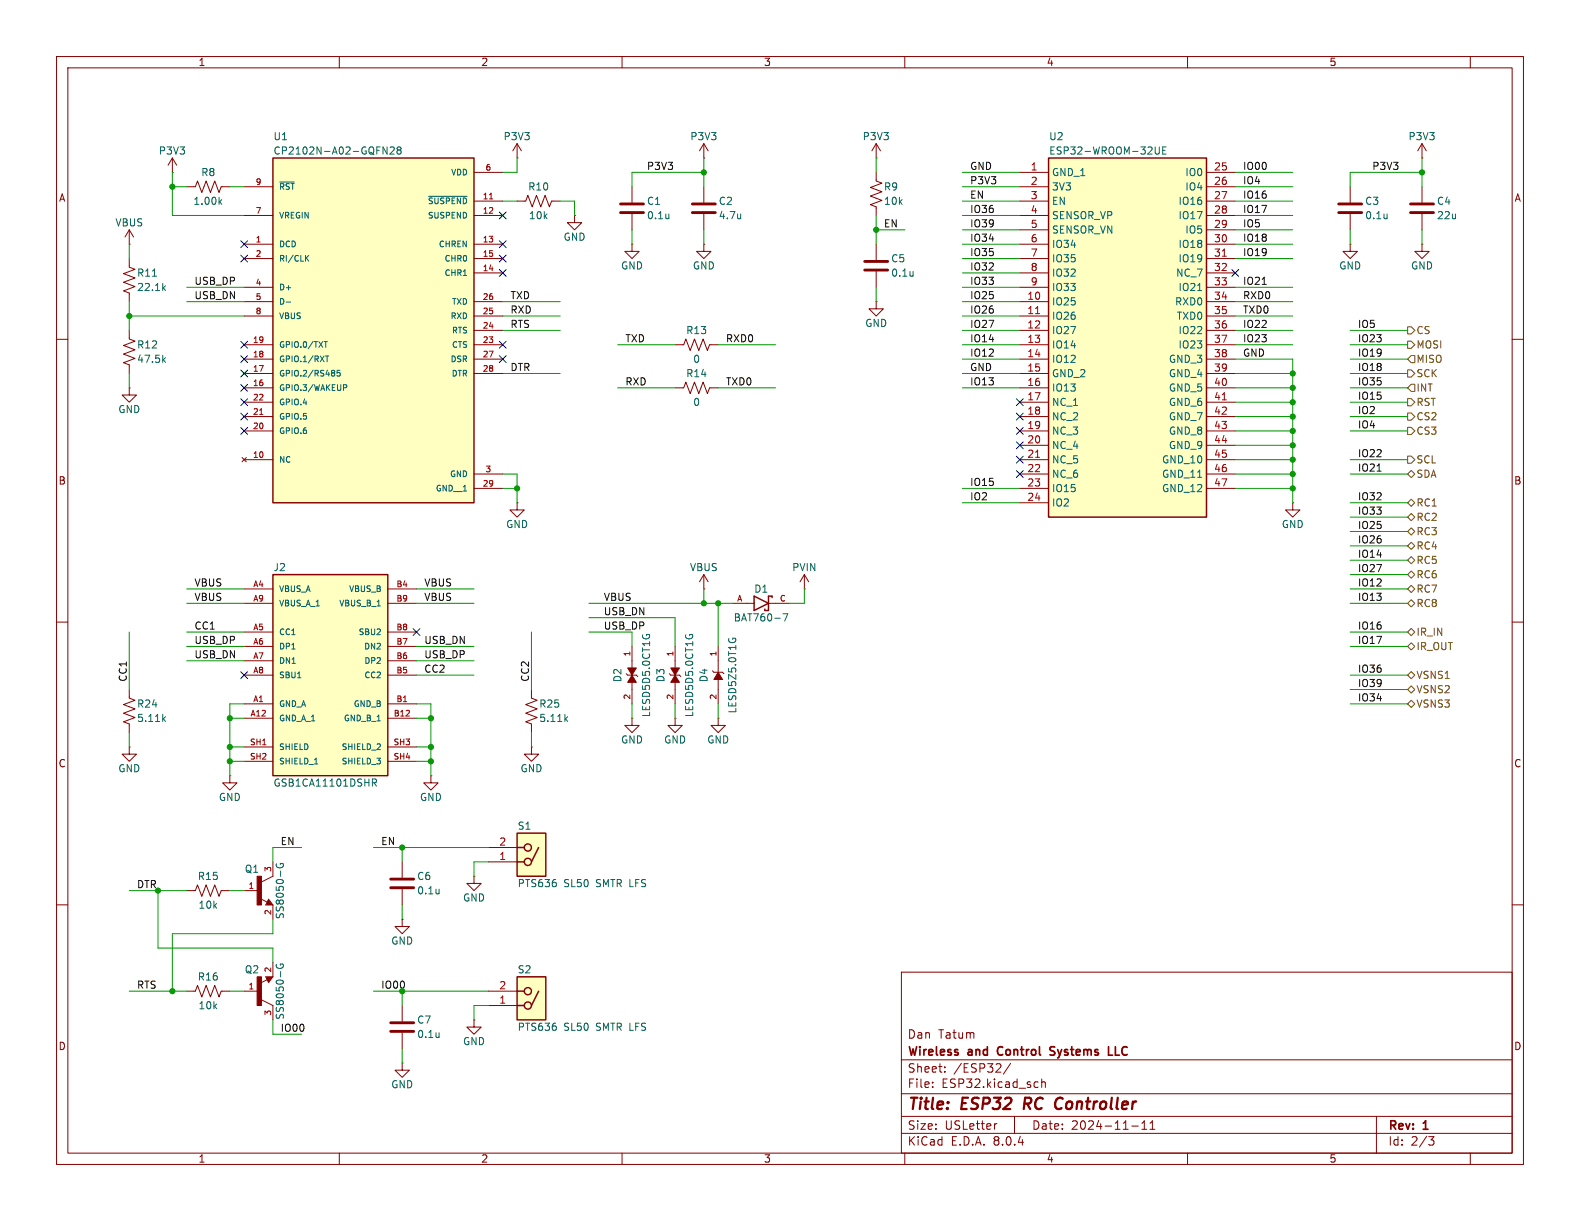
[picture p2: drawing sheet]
<svg xmlns="http://www.w3.org/2000/svg" width="279mm" height="216mm" viewBox="0 0 279 216" stroke-linecap="round" stroke-linejoin="round" font-family="sans-serif">
<g fill="none" stroke="#840000" stroke-width=".18">
<path d="M10 10h259.4v195.9h-259.4zM12 12h255.4v191.9h-255.4zM60 10v2M110 10v2M160 10v2M210 10v2M260 10v2M111.8 33v2.8M111.8 37.8v2.8M10 60h2M154.9 53.3v1.3h1.3l-1.3 1.3-1.2-1.3h1.2M154.9 53.3h.1"/>
<path d="M251.5 43.2v1.3h1.2l-1.2 1.2-1.3-1.2h1.3M251.5 43.2h.1M267.4 60h2M10 110h2M142.2 104.1h.1M142.2 101.6l-.7 1.3M142.2 101.6v2.5M142.2 101.6l.8 1.3M267.4 110h2M10 160h2M33 157.5h1.5l.4-1 .8 2 .7-2 .8 2 .8-2 .7 2 .4-1h1.5M43.2 157.5h2.5"/>
<path d="M46 158.9l1.3 .6M47.5 159l.8 1h-1.3zM48.3 152.4v2.5l-2.1 1.1M267.4 160h2M33 175.3h1.5l.4-1.1 .8 2.1 .7-2.1 .8 2.1 .8-2.1 .7 2.1 .4-1h1.5M43.2 175.3h2.5M46.2 176.8l2.1 1v2.5M47 172.7h1.3l-.8 1zM47.3 173.2l-1.3 .6M48.3 160v2.6M48.3 170.2v2.5M71.1 162.6v1.2h1.3l-1.3 1.3-1.3-1.3h1.3"/>
<path d="M71.1 162.6h.1M159.4 171.9h108v32h-108zM83.8 180.3v1.3h1.3l-1.3 1.3-1.3-1.3h1.3M83.8 180.3h.1M159.4 197.4h108M159.4 193.4h108M159.4 187.4h108M164.9 192.1v.2M164.9 191.4v.1M167.1 189.4v.2M167.1 188.7v.1M176.3 198.7l-.3 .1"/>
<path d="M178.7 188l-1.3 1.9M179.4 197.4v3M183.4 191.3l.2 .1M183.6 192.2l-.2 .1M184.2 190.8v1.5M184.2 191.4l.2-.1 .4 .1 .1 .9M200.1 199.1h1.2M201.9 199.7h.9M201.9 198.6l.5-.4v1.5M203.4 199.7h.8M203.4 198.6l.4-.4v1.5M243.4 197.4v6.5"/>
<path d="M60 203.9v2M110 203.9v2M159.4 200.4h108M160 203.9v2M210 203.9v2M252.6 201h1l-.5 .6 .4 .1 .1 .5-.3 .3h-.4M260 203.9v2"/>
</g>
<path d="M181.3 194.1l-.3 2M186.9 196l.2 .1 .5-.1M187.6 194.1l-.5 .1" fill="none" stroke="#840000" stroke-width=".4"/>
<path d="M176.5 185.3l-.1 .4 .1 .7M185.7 186.5h.7M186.5 185.1h-.5l-.3 .3 .1 .3 .6 .2M196 186.6h.7M197.2 185.1v1.5h.8" fill="none" stroke="#840000" stroke-width=".3"/>
<g fill="#840000" stroke="#840000" stroke-width=".18">
<path d="M45.5 154.9h.7v5.1h-.7z"/>
<path d="M45.5 172.7h.7v5.1h-.7z"/>
</g>
<path d="M47.5 159.5l.1 .3h-.4l.3-.5 .5 .6h-.8M47.2 172.8h.8l-.5 .7-.3-.5h.4l-.1 .2" fill="none" stroke="#840000" stroke-width=".25"/>
<path d="M118.3 37.8v.9M118.3 38.6h-.1M48.9 152.7a.59 .59 0 0 0 .6 .8 .59 .59 0 0 0 .5-.8h-.4v.2M48.9 170.5a.59 .59 0 0 0 .6 .7 .59 .59 0 0 0 .5-.7h-.4v.2" fill="none" stroke="#006464" stroke-width=".18"/>
<path d="M109.7 37.6h4.1M109.7 36.1h4.1" fill="none" stroke="#840000" stroke-width=".51"/>
<path d="M91.4 172.7h5.1v7.6h-5.1z" fill="#ffffc2"/>
<g fill="none" stroke="#840000" stroke-width=".25">
<path d="M91.4 172.7h5.1v7.6h-5.1zM91.4 175.3h1.3M91.4 177.8h1.3M95.2 175.3l-1.2 2.5"/>
<circle cx="93.3" cy="177.8" r=".63"/>
<circle cx="93.3" cy="175.3" r=".63"/>
</g>
<path d="M86.4 177.8h5M86.4 175.3h5" fill="none" stroke="#840000" stroke-width=".18"/>
<path d="M48.3 101.6h20.3v35.6h-20.3z" fill="#ffffc2"/>
<path d="M48.3 101.6h20.3v35.6h-20.3z" fill="none" stroke="#840000" stroke-width=".25"/>
<g fill="none" stroke="#840000" stroke-width=".18">
<path d="M91.4 35.6h1.6l.3-1.1 .8 2.1 .8-2.1 .7 2.1 .8-2.1 .8 2.1 .3-1h1.6M101.6 38.1v1.3h1.3l-1.3 1.2-1.3-1.2h1.3M101.6 38.1h.1M251.5 33v2.8M251.5 37.8v2.8M111.8 43.2v1.3h1.2l-1.2 1.2-1.3-1.2h1.3M111.8 43.2h.1M119.4 68.6h1.5l.4-1 .7 2 .8-2 .8 2 .7-2 .8 2 .4-1h1.5M119.4 61h1.5l.4-1.1 .7 2.1 .8-2.1 .8 2.1 .7-2.1 .8 2.1 .4-1h1.5M43.2 104.1h5.1M43.2 111.8h5.1M43.2 114.3h5.1"/>
<path d="M43.2 116.8h5.1M43.2 119.4h5.1M43.2 106.7h5.1M68.6 104.1h5.1M68.6 111.8h5.1M68.6 114.3h5.1M68.6 116.8h5.1M68.6 119.4h5.1M68.6 106.7h5.1M110.7 119.1l.3 .3h1.5l.3 .2M111.8 114.3v3.8M43.2 124.5h5.1"/>
<path d="M43.2 132.1h5.1M43.2 127h5.1M43.2 134.6h5.1M68.6 124.5h5.1M68.6 132.1h5.1M68.6 127h5.1M68.6 134.6h5.1M111.8 120.7v3.8"/>
</g>
<path d="M52.6 119.8h.6M66.7 107.1h.6M113.7 112.2l-.1 .3M114.3 112.4v-.2h.5l.1 .2M55.6 135.1h.6M65.8 137.7h.5l.3 .3-.1 .3-.7 .1M66.2 138.4l.4 .6" fill="none" stroke="#006464" stroke-width=".18"/>
<path d="M249.4 37.6h4.1M249.4 36.1h4.1" fill="none" stroke="#840000" stroke-width=".51"/>
<g fill="#840000" stroke="#840000" stroke-width=".18">
<path d="M111 118.1h1.5l-.7 1.3z"/>
<path d="M111.8 119.4l.7 1.3h-1.5z"/>
</g>
<path d="M91.4 147.3h5.1v7.6h-5.1z" fill="#ffffc2"/>
<g fill="none" stroke="#840000" stroke-width=".25">
<path d="M91.4 147.3h5.1v7.6h-5.1zM91.4 149.9h1.3M91.4 152.4h1.3M95.2 149.9l-1.2 2.5"/>
<circle cx="93.3" cy="149.9" r=".63"/>
<circle cx="93.3" cy="152.4" r=".63"/>
</g>
<g fill="none" stroke="#840000" stroke-width=".18">
<path d="M251.5 27.9h.1M251.5 25.4l-.8 1.3M251.5 25.4v2.5M251.5 25.4l.7 1.3M22.9 58.4v1.5l1 .4-2.1 .8 2.1 .7-2.1 .8 2.1 .8-2.1 .7 1.1 .4v1.5M22.9 68.6v1.3h1.2l-1.2 1.2-1.3-1.2h1.3M22.9 68.6h.1M228.6 88.9v1.3h1.3l-1.3 1.2-1.3-1.2h1.3M228.6 88.9h.1M119.4 127v1.3h1.2l-1.2 1.2-1.3-1.2h1.3M119.4 127h.1M86.4 152.4h5"/>
<path d="M86.4 149.9h5"/>
</g>
<path d="M28.9 63.6l.4 .5M29.3 63.2l-.5 .5" fill="none" stroke="#006464" stroke-width=".18"/>
<path d="M48.3 27.9h35.5v61h-35.5z" fill="#ffffc2"/>
<path d="M48.3 27.9h35.5v61h-35.5zM133.3 105.4l2.6 1.3-2.6 1.3zM136.5 105.7v-.3h-.6v2.6h-.6v-.3" fill="none" stroke="#840000" stroke-width=".25"/>
<g fill="none" stroke="#840000" stroke-width=".18">
<path d="M30.5 30.5h.1M30.5 27.9l-.8 1.3M30.5 27.9v2.6M30.5 27.9l.7 1.3M33 33h1.5l.4-1 .8 2 .7-2 .8 2 .8-2 .7 2 .4-1h1.5M43.2 38.1h5.1M43.2 33h5.1M83.8 35.6h5.1M83.8 38.1h5.1M83.8 30.5h5.1M91.4 27.9h.1M91.4 25.4l-.7 1.3"/>
<path d="M91.4 25.4v2.5M91.4 25.4l.8 1.3M124.5 27.9h.1M124.5 25.4v2.5M124.5 33v2.8M124.5 37.8v2.8M124.5 25.4l-.8 1.3M124.5 25.4l.7 1.3M154.9 27.9h.1M154.9 25.4l-.7 1.3M154.9 25.4v2.5M154.9 25.4l.8 1.3"/>
<path d="M238.8 33v2.8M238.8 37.8v2.8M43.2 43.2h5.1M43.2 45.7h5.1M43.2 55.9h5.1M43.2 53.3h5.1M43.2 50.8h5.1M83.8 43.2h5.1M83.8 48.3h5.1M83.8 45.7h5.1M83.8 58.4h5.1M83.8 55.9h5.1"/>
<path d="M83.8 53.3h5.1M124.5 43.2v1.3h1.2l-1.2 1.2-1.3-1.2h1.3M124.5 43.2h.1M154.9 43.2v2.8M154.9 48v2.8M238.8 43.2v1.3h1.2l-1.2 1.2-1.3-1.2h1.3M238.8 43.2h.1M43.2 68.6h5.1M43.2 66h5.1M43.2 63.5h5.1M43.2 61h5.1M43.2 76.2h5.1"/>
<path d="M43.2 73.7h5.1M43.2 71.1h5.1M83.8 66h5.1M83.8 63.5h5.1M83.8 61h5.1M42.8 80.9l.8 .8M43.2 81.3h5.1M43.6 80.9l-.8 .8M83.8 86.4h5.1M83.8 83.8h5.1M91.4 88.9v1.3h1.3l-1.3 1.2-1.2-1.2h1.2M91.4 88.9h.1"/>
<path d="M124.5 104.1h.1M124.5 101.6v2.5M124.5 101.6l-.8 1.3M124.5 101.6l.7 1.3M129.5 106.7h3.8M135.9 106.7h3.8M22.9 121.9v1.5l1 .4-2.1 .8 2.1 .7-2.1 .8 2.1 .8-2.1 .7 1.1 .4v1.5M22.9 132.1v1.3h1.2l-1.2 1.2-1.3-1.2h1.3M22.9 132.1h.1M40.6 137.2v1.2h1.3l-1.3 1.3-1.2-1.3h1.2M40.6 137.2h.1M76.2 137.2v1.2h1.3l-1.3 1.3-1.3-1.3h1.3"/>
<path d="M76.2 137.2h.1M94 132.1v1.3h1.2l-1.2 1.2-1.3-1.2h1.3M94 132.1h.1M94 121.9v1.5l1 .4-2 .8 2 .7-2 .8 2 .8-2 .7 1 .4v1.5M111.8 127v1.3h1.2l-1.2 1.2-1.3-1.2h1.3M111.8 127h.1M127 127v1.3h1.3l-1.3 1.2-1.3-1.2h1.3M127 127h.1M71.1 152.4v2.8M71.1 157.2v2.8M83.8 154.9v1.3h1.3l-1.3 1.3-1.3-1.3h1.3M83.8 154.9h.1"/>
<path d="M71.1 177.8v2.8M71.1 188v1.2h1.3l-1.3 1.3-1.3-1.3h1.3M71.1 188h.1M71.1 182.6v2.8"/>
</g>
<g fill="none" stroke="#006464" stroke-width=".18">
<path d="M38.9 35.7l.3 .4M39.2 35.3l-.5 .5M49.5 32.2h2.5M67.7 26l.7 1.2v-1.2M69 26.1l.5-.1 .2 .3-.8 .9h.8M70.4 26.5l-.2-.2 .2-.3h.3l.2 .2-.2 .3M70.4 26.5l-.2 .3 .1 .3 .1 .1h.4l.1-.2v-.2l-.2-.3M70.4 26.5h.3M75.8 34.7h6.8M131 37.8v.9M131 38.6h-.1M245.3 37.8v.9"/>
<path d="M245.3 38.6h-.1M50.6 53.4h.8M54.2 45.6l.4 .6M54.6 45.2l-.6 .5M161.5 48v.8M161.5 48.7l-.1 .1M57.3 60.4h.6M57.6 62.9h.5M57.6 60.4v1M57.8 62.9v1.1M59.1 65.6v.2M59.1 66v.4"/>
<path d="M60.1 65.5h-.5v.5l.5-.1v.5l-.1 .1-.4-.1M60.7 68h.4l.2 .2-.1 .3-.5 .1M138.5 108.5h.8l-.5 1.3M28.9 127.1l.4 .5M29.3 126.7l-.5 .5M100 127.1l.4 .5M100.4 126.7l-.5 .5M77.6 157.2v.9M77.6 157.9v.1M77.6 182.6v.9M77.6 183.3v.1"/>
</g>
<path d="M86.6 35.2h.5M45.9 73.3h.6" fill="none" stroke="#a90000" stroke-width=".18"/>
<path d="M122.4 37.6h4.1M122.4 36.1h4.1M236.7 37.6h4.1M236.7 36.1h4.1M152.9 47.8h4.1M152.9 46.2h4.1M69.1 157h4.1M69.1 155.4h4.1M69.1 182.4h4.1M69.1 180.8h4.1" fill="none" stroke="#840000" stroke-width=".51"/>
<path d="M185.4 27.9h28v63.5h-28z" fill="#ffffc2"/>
<path d="M185.4 27.9h28v63.5h-28z" fill="none" stroke="#840000" stroke-width=".25"/>
<g fill="none" stroke="#840000" stroke-width=".18">
<path d="M154.9 30.5v1.5l1.1 .4-2.1 .7 2.1 .8-2.1 .8 2.1 .7-2.1 .8 1 .4v1.5M180.3 30.5h5.1M180.3 33h5.1M180.3 35.6h5.1M180.3 38.1h5.1M213.4 30.5h5M213.4 33h5M213.4 35.6h5M213.4 38.1h5M22.9 45.7v1.5l1 .4-2.1 .8 2.1 .7-2.1 .8 2.1 .8-2.1 .7 1.1 .4v1.5M22.9 43.2h.1M22.9 40.6v2.6"/>
<path d="M22.9 40.6l-.8 1.3M22.9 40.6l.7 1.3M180.3 53.3h5.1M180.3 55.9h5.1M180.3 58.4h5.1M180.3 40.6h5.1M180.3 43.2h5.1M180.3 45.7h5.1M180.3 48.3h5.1M180.3 50.8h5.1M213.4 53.3h5M213.4 55.9h5"/>
<path d="M213.4 58.4h5M213.4 40.6h5M213.4 43.2h5M213.4 45.7h5M213.4 48.3h5M213.4 50.8h5M180.3 61h5.1M180.3 63.5h5.1M180.3 66h5.1M180.3 68.6h5.1M180.3 71.1h5.1M180.3 73.7h5.1"/>
<path d="M180.3 76.2h5.1M180.3 78.7h5.1M213.4 61h5M213.4 63.5h5M213.4 66h5M213.4 68.6h5M213.4 71.1h5M213.4 73.7h5M213.4 76.2h5M213.4 78.7h5M180.3 81.3h5.1M180.3 83.8h5.1"/>
<path d="M180.3 86.4h5.1M180.3 88.9h5.1M213.4 81.3h5M213.4 83.8h5M213.4 86.4h5M118.4 119.1l.2 .3h1.5l.3 .2M119.4 114.3v3.8M126 118.6l.2 .3h1.6l.2 .2M127 114.3v4.6M119.4 120.7v3.8M127 120.1v4.4"/>
</g>
<path d="M183.1 55.5h.7M216.1 45.3h.8M216.1 70.7h.8M183.1 80.9h.7" fill="none" stroke="#a90000" stroke-width=".18"/>
<path d="M204.3 26v1l.2 .2h.4l.1-.2v-1M205.6 26.6h.4M206.2 26h-.6v1.2h.6M27 48.8h.7M28.9 50.9l.4 .5M29.3 50.5l-.5 .5M211.8 51.4h.7M121.3 112.2l-.1 .3M122 112.4v-.2h.4l.1 .2M128.9 112.9l-.1 .3M129.6 113.1v-.3h.4l.1 .4" fill="none" stroke="#006464" stroke-width=".18"/>
<g fill="#840000" stroke="#840000" stroke-width=".18">
<path d="M118.6 118.1h1.5l-.7 1.3z"/>
<path d="M119.4 119.4l.7 1.3h-1.5z"/>
<path d="M127 118.9l.8 1.2h-1.6z"/>
</g>
<g fill="none" stroke="#725600" stroke-width=".18">
<path d="M248.9 57.8h.7l.6 .6-.6 .7h-.7zM248.9 60.3h.7l.6 .7-.6 .6h-.7zM248.9 73h.7l.6 .7-.6 .6h-.7zM248.9 65.4h.7l.6 .6-.6 .7h-.7zM248.9 75.6h.7l.6 .6-.6 .6h-.7zM248.9 70.5h.7l.6 .6-.6 .7h-.7zM249.6 62.9h.6v1.2h-.6l-.7-.6zM249.6 67.9h.6v1.3h-.6l-.7-.6zM248.9 91.4l.7-.6 .6 .6-.6 .7zM248.9 80.6h.7l.6 .7-.6 .6h-.7zM248.9 99.1l.7-.7 .6 .7-.6 .6zM248.9 83.8l.7-.6 .6 .6-.6 .7z"/>
<path d="M248.9 94l.7-.7 .6 .7-.6 .6zM248.9 88.9l.7-.6 .6 .6-.6 .6zM248.9 96.5l.7-.6 .6 .6-.6 .7zM248.9 119.4l.7-.7 .6 .7-.6 .6zM248.9 104.1l.7-.6 .6 .6-.6 .7zM248.9 101.6l.7-.6 .6 .6-.6 .6zM248.9 106.7l.7-.7 .6 .7-.6 .6zM248.9 111.8l.7-.7 .6 .7-.6 .6zM249.6 113.7l.6 .6-.6 .6-.7-.6zM248.9 124.5l.7-.7 .6 .7-.6 .6zM248.9 121.9l.7-.6 .6 .6-.6 .7z"/>
</g>
<path d="M223.2 50.3h.7M243.5 83.3h.7" fill="none" stroke="#0f0f0f" stroke-width=".18"/>
<g fill="none" stroke="#009600" stroke-width=".18">
<path d="M30.5 30.5v7.6h12.7M30.5 33h2.5M40.6 33h2.6M88.9 35.6h2.5M91.4 27.9v2.6h-2.5M99.1 35.6h2.5v2.5M124.5 27.9v5.1M124.5 30.5h-12.7v2.5M154.9 27.9v2.6M154.9 38.1v5.1M170.2 35.6h10.1M170.2 38.1h10.1"/>
<path d="M170.2 33h10.1M170.2 30.5h10.1M218.4 35.6h10.2M218.4 38.1h10.2M218.4 33h10.2M218.4 30.5h10.2M251.5 27.9v5.1M251.5 30.5h-12.7v2.5M22.9 55.9h20.3M22.9 43.2v2.5M22.9 53.3v5.1M33 50.8h10.2"/>
<path d="M33 53.3h10.2M88.9 55.9h10.2M88.9 53.3h10.2M88.9 58.4h10.2M111.8 40.6v2.6M124.5 40.6v2.6M154.9 50.8v2.5M154.9 40.6h5.1M170.2 55.9h10.1M170.2 50.8h10.1M170.2 53.3h10.1M170.2 58.4h10.1"/>
<path d="M170.2 48.3h10.1M170.2 40.6h10.1M170.2 43.2h10.1M170.2 45.7h10.1M218.4 55.9h10.2M218.4 50.8h10.2M218.4 53.3h10.2M218.4 58.4h10.2M218.4 40.6h10.2M218.4 43.2h10.2M218.4 45.7h10.2M238.8 58.4h10.1"/>
<path d="M238.8 40.6v2.6M251.5 40.6v2.6M22.9 66v2.6M88.9 66h10.2M109.2 68.6h10.2M109.2 61h10.2M127 68.6h10.2M127 61h10.2M170.2 68.6h10.1M170.2 66h10.1M170.2 63.5h10.1M170.2 61h10.1"/>
<path d="M218.4 63.5h10.2v25.4M218.4 68.6h10.2M218.4 73.7h10.2M218.4 66h10.2M218.4 61h10.2M218.4 71.1h10.2M218.4 76.2h10.2M218.4 78.7h10.2M238.8 68.6h10.1M238.8 73.7h10.1M238.8 66h10.1M238.8 63.5h10.1"/>
<path d="M238.8 61h10.1M238.8 71.1h10.1M238.8 76.2h10.1M88.9 86.4h2.5M88.9 83.8h2.5v5.1M170.2 86.4h10.1M170.2 88.9h10.1M218.4 86.4h10.2M218.4 83.8h10.2M218.4 81.3h10.2M238.8 88.9h10.1M238.8 96.5h10.1"/>
<path d="M238.8 99.1h10.1M238.8 91.4h10.1M238.8 94h10.1M238.8 83.8h10.1M238.8 81.3h10.1M22.9 111.8v10.1M33 106.7h10.2M33 104.1h10.2M33 114.3h10.2M33 111.8h10.2M33 116.8h10.2M73.7 106.7h10.1"/>
<path d="M73.7 104.1h10.1M73.7 119.4h10.1M73.7 114.3h10.1M73.7 116.8h10.1M94 111.8v10.1M104.1 106.7h25.4M104.1 111.8h7.7v2.5M104.1 109.2h15.3v5.1M124.5 104.1v2.6M127 106.7v7.6M142.2 104.1v2.6h-2.5M238.8 106.7h10.1"/>
<path d="M238.8 104.1h10.1M238.8 119.4h10.1M238.8 101.6h10.1M238.8 114.3h10.1M238.8 111.8h10.1M22.9 129.5v2.6M40.6 132.1h2.6M40.6 134.6h2.6M40.6 127h2.6M43.2 124.5h-2.6v12.7M73.7 124.5h2.5v12.7M73.7 132.1h2.5"/>
<path d="M73.7 134.6h2.5M73.7 127h2.5M94 129.5v2.6M111.8 124.5v2.5M119.4 124.5v2.5M127 124.5v2.5M238.8 124.5h10.1M238.8 121.9h10.1M22.9 157.5h10.1M27.9 157.5v10.1h20.4v2.6M40.6 157.5h2.6M53.3 149.9h-5v2.5"/>
<path d="M66 149.9h20.4M71.1 149.9v2.5M86.4 152.4h-2.6v2.5M22.9 175.3h10.1M40.6 175.3h2.6M48.3 162.6v2.5h-17.8v10.2M66 175.3h20.4M71.1 160v2.6M71.1 175.3v2.5M86.4 177.8h-2.6v2.5M48.3 180.3v2.6h5M71.1 185.4v2.6"/>
</g>
<g fill="none" stroke="#000084" stroke-width=".18">
<path d="M88.3 37.5l1.2 1.2M89.5 37.5l-1.2 1.2M42.6 45.1l1.2 1.2M42.6 42.6l1.2 1.2M43.8 45.1l-1.2 1.2M43.8 42.6l-1.2 1.2M88.3 47.7l1.2 1.2M88.3 42.6l1.2 1.2M88.3 45.1l1.2 1.2M89.5 47.7l-1.2 1.2M89.5 42.6l-1.2 1.2M89.5 45.1l-1.2 1.2"/>
<path d="M217.8 47.7l1.2 1.2M219 47.7l-1.2 1.2M42.6 60.4l1.2 1.2M42.6 65.4l1.2 1.2M42.6 68l1.2 1.2M42.6 62.9l1.2 1.2M42.6 73.1l1.2 1.2M42.6 70.5l1.2 1.2M42.6 75.6l1.2 1.2M43.8 60.4l-1.2 1.2M43.8 65.4l-1.2 1.2M43.8 68l-1.2 1.2"/>
<path d="M43.8 62.9l-1.2 1.2M43.8 73.1l-1.2 1.2M43.8 70.5l-1.2 1.2M43.8 75.6l-1.2 1.2M88.3 62.9l1.2 1.2M88.3 60.4l1.2 1.2M89.5 62.9l-1.2 1.2M89.5 60.4l-1.2 1.2M179.7 78.1l1.2 1.2M179.7 70.5l1.2 1.2M179.7 73.1l1.2 1.2M179.7 75.6l1.2 1.2"/>
<path d="M180.9 78.1l-1.2 1.2M180.9 70.5l-1.2 1.2M180.9 73.1l-1.2 1.2M180.9 75.6l-1.2 1.2M179.7 83.2l1.2 1.2M179.7 80.7l1.2 1.2M180.9 83.2l-1.2 1.2M180.9 80.7l-1.2 1.2M42.6 118.8l1.2 1.2M43.8 118.8l-1.2 1.2M73.1 111.2l1.2 1.2M74.3 111.2l-1.2 1.2"/>
</g>
<g fill="#009600" stroke="#009600" stroke-width=".18">
<circle cx="124.5" cy="30.5" r=".46"/>
<circle cx="228.6" cy="86.4" r=".46"/>
<circle cx="228.6" cy="68.6" r=".46"/>
<circle cx="228.6" cy="66" r=".46"/>
<circle cx="228.6" cy="73.7" r=".46"/>
<circle cx="228.6" cy="71.1" r=".46"/>
<circle cx="154.9" cy="40.6" r=".46"/>
<circle cx="228.6" cy="83.8" r=".46"/>
<circle cx="228.6" cy="81.3" r=".46"/>
<circle cx="228.6" cy="76.2" r=".46"/>
<circle cx="228.6" cy="78.7" r=".46"/>
<circle cx="251.5" cy="30.5" r=".46"/>
<circle cx="127" cy="106.7" r=".46"/>
<circle cx="124.5" cy="106.7" r=".46"/>
<circle cx="76.2" cy="134.6" r=".46"/>
<circle cx="71.1" cy="149.9" r=".46"/>
<circle cx="71.1" cy="175.3" r=".46"/>
<circle cx="76.2" cy="127" r=".46"/>
<circle cx="76.2" cy="132.1" r=".46"/>
<circle cx="40.6" cy="132.1" r=".46"/>
<circle cx="40.6" cy="127" r=".46"/>
<circle cx="27.9" cy="157.5" r=".46"/>
<circle cx="40.6" cy="134.6" r=".46"/>
<circle cx="30.5" cy="175.3" r=".46"/>
<circle cx="22.9" cy="55.9" r=".46"/>
<circle cx="30.5" cy="33" r=".46"/>
<circle cx="91.4" cy="86.4" r=".46"/>
</g>
<g font-size="2.8" fill="#840000">
<text x="160.4" y="196.8">Title:</text>
<text x="170.1" y="196.8">ESP32</text>
<text x="181.9" y="196.8">RC</text>
<text x="188.2" y="196.8">Controller</text>
</g>
<g font-size="2.1" fill="#840000">
<text x="160.4" y="183.9">Dan</text>
<text x="165.9" y="183.9">Tatum</text>
<text x="160.4" y="189.9">Sheet:</text>
<text x="160.4" y="187.1">Wireless</text>
<text x="168.6" y="189.9">/ESP32/</text>
<text x="171.3" y="187.1">and</text>
<text x="177.1" y="187.1">Control</text>
<text x="187" y="187.1">Systems</text>
<text x="197.9" y="187.1">LLC</text>
<text x="160.4" y="192.6">File:</text>
<text x="166.5" y="192.6">ESP32.kicad_sch</text>
<text x="160.4" y="202.8">KiCad</text>
<text x="160.4" y="200">Size:</text>
<text x="167.1" y="200">USLetter</text>
<text x="168.1" y="202.8">E.D.A.</text>
<text x="175.7" y="202.8">8.0.4</text>
<text x="182.4" y="200">Date:</text>
<text x="189.4" y="200">2024-11-11</text>
<text x="245.4" y="200.2">Rev:</text>
<text x="245.4" y="202.8">Id:</text>
<text x="249.5" y="202.8">2/3</text>
<text x="251.8" y="200.2">1</text>
</g>
<g font-size="1.8" fill="#840000">
<text x="35" y="11.9">1</text>
<text x="85" y="11.9">2</text>
<text x="135" y="11.9">3</text>
<text x="185" y="11.9">4</text>
<text x="235" y="11.9">5</text>
<text x="10.3" y="35.9">A</text>
<text x="267.7" y="35.9">A</text>
<text x="10.3" y="85.9">B</text>
<text x="267.7" y="85.9">B</text>
<text x="10.3" y="135.9">C</text>
<text x="267.7" y="135.9">C</text>
<text x="10.3" y="185.9">D</text>
<text x="267.7" y="185.9">D</text>
<text x="35" y="205.8">1</text>
<text x="85" y="205.8">2</text>
<text x="135" y="205.8">3</text>
<text x="185" y="205.8">4</text>
<text x="235" y="205.8">5</text>
</g>
<g font-size="1.8" fill="#006464">
<text x="28" y="27.5">P3V3</text>
<text x="48.3" y="27.5">CP2102N-A02-GQFN28</text>
<text x="48.3" y="25">U1</text>
<text x="88.9" y="25">P3V3</text>
<text x="122" y="25">P3V3</text>
<text x="152.4" y="25">P3V3</text>
<text x="185.4" y="25">U2</text>
<text x="185.4" y="27.5">ESP32-WROOM-32UE</text>
<text x="249" y="25">P3V3</text>
<text x="35.5" y="31.3">R8</text>
<text x="93.3" y="33.9">R10</text>
<text x="156.2" y="33.9">R9</text>
<text x="185.9" y="31.3">GND_1</text>
<text x="185.9" y="33.9">3V3</text>
<text x="209.5" y="31.3">IO0</text>
<text x="209.5" y="33.9">IO4</text>
<text x="20.3" y="40.2">VBUS</text>
<text x="34.1" y="36.4">1.00k</text>
<text x="93.4" y="39">10k</text>
<text x="114.3" y="36.4">C1</text>
<text x="114.3" y="39">0.1u</text>
<text x="127" y="36.4">C2</text>
<text x="127" y="39">4.7u</text>
<text x="156.2" y="36.4">10k</text>
<text x="185.9" y="36.4">EN</text>
<text x="185.9" y="39">SENSOR_VP</text>
<text x="185.9" y="41.5">SENSOR_VN</text>
<text x="208.3" y="36.4">IO16</text>
<text x="208.3" y="39">IO17</text>
<text x="209.5" y="41.5">IO5</text>
<text x="241.3" y="36.4">C3</text>
<text x="241.3" y="39">0.1u</text>
<text x="254" y="36.4">C4</text>
<text x="254" y="39">22u</text>
<text x="99.6" y="42.8">GND</text>
<text x="109.7" y="47.9">GND</text>
<text x="122.4" y="47.9">GND</text>
<text x="157.5" y="46.6">C5</text>
<text x="185.9" y="44">IO34</text>
<text x="185.9" y="46.6">IO35</text>
<text x="208.3" y="44">IO18</text>
<text x="208.3" y="46.6">IO19</text>
<text x="236.7" y="47.9">GND</text>
<text x="249.4" y="47.9">GND</text>
<text x="24.1" y="49.1">R11</text>
<text x="24.1" y="51.7">22.1k</text>
<text x="157.5" y="49.1">0.1u</text>
<text x="185.9" y="49.1">IO32</text>
<text x="185.9" y="51.7">IO33</text>
<text x="207.9" y="49.1">NC_7</text>
<text x="208.3" y="51.7">IO21</text>
<text x="121.2" y="59.3">R13</text>
<text x="152.9" y="58">GND</text>
<text x="185.9" y="54.2">IO25</text>
<text x="185.9" y="56.7">IO26</text>
<text x="185.9" y="59.3">IO27</text>
<text x="207.7" y="54.2">RXD0</text>
<text x="208" y="56.7">TXD0</text>
<text x="208.3" y="59.3">IO22</text>
<text x="24.1" y="61.8">R12</text>
<text x="24.1" y="64.4">47.5k</text>
<text x="122.5" y="64.4">0</text>
<text x="185.9" y="61.8">IO14</text>
<text x="185.9" y="64.4">IO12</text>
<text x="206.6" y="64.4">GND_3</text>
<text x="208.3" y="61.8">IO23</text>
<text x="121.2" y="66.9">R14</text>
<text x="122.5" y="72">0</text>
<text x="185.9" y="66.9">GND_2</text>
<text x="185.9" y="69.4">IO13</text>
<text x="185.9" y="72">NC_1</text>
<text x="206.6" y="66.9">GND_4</text>
<text x="206.6" y="69.4">GND_5</text>
<text x="206.6" y="72">GND_6</text>
<text x="20.8" y="73.3">GND</text>
<text x="185.9" y="74.5">NC_2</text>
<text x="185.9" y="77.1">NC_3</text>
<text x="206.6" y="74.5">GND_7</text>
<text x="206.6" y="77.1">GND_8</text>
<text x="185.9" y="79.6">NC_4</text>
<text x="185.9" y="82.1">NC_5</text>
<text x="205.4" y="82.1">GND_10</text>
<text x="206.6" y="79.6">GND_9</text>
<text x="185.9" y="84.7">NC_6</text>
<text x="185.9" y="87.2">IO15</text>
<text x="185.9" y="89.8">IO2</text>
<text x="205.4" y="84.7">GND_11</text>
<text x="205.4" y="87.2">GND_12</text>
<text x="89.4" y="93.6">GND</text>
<text x="226.6" y="93.6">GND</text>
<text x="48.3" y="101.2">J2</text>
<text x="121.9" y="101.2">VBUS</text>
<text x="140" y="101.2">PVIN</text>
<text x="133.3" y="105">D1</text>
<text x="129.6" y="110.1">BAT760-7</text>
<text x="24.1" y="125.3">R24</text>
<text x="95.3" y="125.3">R25</text>
<text x="110.1" y="120.7" transform="rotate(-90 110.1 120.7)">D2</text>
<text x="117.7" y="120.7" transform="rotate(-90 117.7 120.7)">D3</text>
<text x="125.3" y="120.7" transform="rotate(-90 125.3 120.7)">D4</text>
<text x="24.1" y="127.9">5.11k</text>
<text x="95.3" y="127.9">5.11k</text>
<text x="109.7" y="131.7">GND</text>
<text x="115.2" y="126.9" transform="rotate(-90 115.2 126.9)">LESD5D5.0CT1G</text>
<text x="117.3" y="131.7">GND</text>
<text x="122.8" y="126.9" transform="rotate(-90 122.8 126.9)">LESD5D5.0CT1G</text>
<text x="125" y="131.7">GND</text>
<text x="130.4" y="126.3" transform="rotate(-90 130.4 126.3)">LESD5Z5.0T1G</text>
<text x="20.8" y="136.8">GND</text>
<text x="91.9" y="136.8">GND</text>
<text x="38.6" y="141.8">GND</text>
<text x="48.3" y="139.3">GSB1CA11101DSHR</text>
<text x="74.2" y="141.8">GND</text>
<text x="91.4" y="146.9">S1</text>
<text x="34.9" y="155.8">R15</text>
<text x="43.2" y="154.5">Q1</text>
<text x="73.7" y="155.8">C6</text>
<text x="35" y="160.9">10k</text>
<text x="73.7" y="158.3">0.1u</text>
<text x="81.8" y="159.6">GND</text>
<text x="91.4" y="157.1">PTS636</text>
<text x="99.7" y="157.1">SL50</text>
<text x="105.5" y="157.1">SMTR LFS</text>
<text x="50.4" y="162.6" transform="rotate(-90 50.4 162.6)">SS8050-G</text>
<text x="69.1" y="167.2">GND</text>
<text x="34.9" y="173.6">R16</text>
<text x="43.2" y="172.3">Q2</text>
<text x="91.4" y="172.3">S2</text>
<text x="35" y="178.7">10k</text>
<text x="50.4" y="180.4" transform="rotate(-90 50.4 180.4)">SS8050-G</text>
<text x="73.7" y="181.2">C7</text>
<text x="73.7" y="183.7">0.1u</text>
<text x="81.8" y="185">GND</text>
<text x="91.4" y="182.5">PTS636</text>
<text x="99.7" y="182.5">SL50</text>
<text x="105.5" y="182.5">SMTR LFS</text>
<text x="69.1" y="192.6">GND</text>
</g>
<g font-size="1.8" fill="#0f0f0f">
<text x="114.3" y="30.1">P3V3</text>
<text x="171.4" y="32.7">P3V3</text>
<text x="171.4" y="30.1">GND</text>
<text x="171.4" y="35.2">EN</text>
<text x="219.7" y="32.7">IO4</text>
<text x="219.7" y="35.2">IO16</text>
<text x="219.7" y="30.1">IO00</text>
<text x="242.6" y="30.1">P3V3</text>
<text x="156.2" y="40.3">EN</text>
<text x="171.4" y="37.8">IO36</text>
<text x="171.4" y="40.3">IO39</text>
<text x="219.7" y="37.8">IO17</text>
<text x="219.7" y="40.3">IO5</text>
<text x="171.4" y="45.4">IO35</text>
<text x="171.4" y="42.8">IO34</text>
<text x="171.4" y="47.9">IO32</text>
<text x="219.7" y="42.8">IO18</text>
<text x="219.7" y="45.4">IO19</text>
<text x="34.3" y="50.5">USB_DP</text>
<text x="34.3" y="53">USB_DN</text>
<text x="90.2" y="53">TXD</text>
<text x="171.4" y="53">IO25</text>
<text x="171.4" y="50.5">IO33</text>
<text x="219.7" y="50.5">IO21</text>
<text x="219.7" y="53">RXD0</text>
<text x="90.2" y="55.5">RXD</text>
<text x="90.2" y="58.1">RTS</text>
<text x="171.4" y="58.1">IO27</text>
<text x="171.4" y="55.5">IO26</text>
<text x="219.7" y="55.5">TXD0</text>
<text x="219.7" y="58.1">IO22</text>
<text x="240" y="58.1">IO5</text>
<text x="90.2" y="65.7">DTR</text>
<text x="110.5" y="60.6">TXD</text>
<text x="128.3" y="60.6">RXD0</text>
<text x="171.4" y="65.7">GND</text>
<text x="171.4" y="63.2">IO12</text>
<text x="171.4" y="60.6">IO14</text>
<text x="219.7" y="63.2">GND</text>
<text x="219.7" y="60.6">IO23</text>
<text x="240" y="65.7">IO18</text>
<text x="240" y="63.2">IO19</text>
<text x="240" y="60.6">IO23</text>
<text x="110.5" y="68.2">RXD</text>
<text x="128.3" y="68.2">TXD0</text>
<text x="171.4" y="68.2">IO13</text>
<text x="240" y="70.8">IO15</text>
<text x="240" y="68.2">IO35</text>
<text x="240" y="75.9">IO4</text>
<text x="240" y="73.3">IO2</text>
<text x="240" y="83.5">IO21</text>
<text x="240" y="80.9">IO22</text>
<text x="171.4" y="88.6">IO2</text>
<text x="171.4" y="86">IO15</text>
<text x="240" y="88.6">IO32</text>
<text x="240" y="91.1">IO33</text>
<text x="240" y="93.6">IO25</text>
<text x="240" y="96.2">IO26</text>
<text x="240" y="98.7">IO14</text>
<text x="240" y="101.3">IO27</text>
<text x="34.3" y="103.8">VBUS</text>
<text x="34.3" y="106.3">VBUS</text>
<text x="74.9" y="103.8">VBUS</text>
<text x="74.9" y="106.3">VBUS</text>
<text x="106.7" y="106.3">VBUS</text>
<text x="240" y="106.3">IO13</text>
<text x="240" y="103.8">IO12</text>
<text x="34.3" y="114">USB_DP</text>
<text x="34.3" y="111.4">CC1</text>
<text x="74.9" y="114">USB_DN</text>
<text x="106.7" y="108.9">USB_DN</text>
<text x="106.7" y="111.4">USB_DP</text>
<text x="240" y="111.4">IO16</text>
<text x="240" y="114">IO17</text>
<text x="34.3" y="116.5">USB_DN</text>
<text x="74.9" y="116.5">USB_DP</text>
<text x="74.9" y="119">CC2</text>
<text x="240" y="119">IO36</text>
<text x="22.5" y="120.6" transform="rotate(-90 22.5 120.6)">CC1</text>
<text x="93.6" y="120.6" transform="rotate(-90 93.6 120.6)">CC2</text>
<text x="240" y="124.1">IO34</text>
<text x="240" y="121.6">IO39</text>
<text x="49.5" y="149.5">EN</text>
<text x="67.3" y="149.5">EN</text>
<text x="24.1" y="157.1">DTR</text>
<text x="24.1" y="174.9">RTS</text>
<text x="67.3" y="174.9">IO00</text>
<text x="49.5" y="182.5">IO00</text>
</g>
<g font-size="1.8" fill="#a90000">
<text x="182.2" y="30.2">1</text>
<text x="182.2" y="32.8">2</text>
<text x="182.2" y="35.3">3</text>
<text x="214.6" y="30.2">25</text>
<text x="214.6" y="32.8">26</text>
<text x="214.6" y="35.3">27</text>
<text x="182.2" y="37.8">4</text>
<text x="182.2" y="40.4">5</text>
<text x="214.6" y="37.8">28</text>
<text x="214.6" y="40.4">29</text>
<text x="182.2" y="42.9">6</text>
<text x="182.2" y="45.5">7</text>
<text x="214.6" y="42.9">30</text>
<text x="214.6" y="45.5">31</text>
<text x="181.6" y="53.1">10</text>
<text x="182.2" y="48">8</text>
<text x="182.2" y="50.5">9</text>
<text x="214.6" y="48">32</text>
<text x="214.6" y="50.5">33</text>
<text x="214.6" y="53.1">34</text>
<text x="181.6" y="55.6">11</text>
<text x="181.6" y="58.2">12</text>
<text x="214.6" y="55.6">35</text>
<text x="214.6" y="58.2">36</text>
<text x="181.6" y="60.7">13</text>
<text x="181.6" y="63.2">14</text>
<text x="181.6" y="65.8">15</text>
<text x="214.6" y="60.7">37</text>
<text x="214.6" y="63.2">38</text>
<text x="214.6" y="65.8">39</text>
<text x="181.6" y="68.3">16</text>
<text x="181.6" y="70.9">17</text>
<text x="214.6" y="68.3">40</text>
<text x="214.6" y="70.9">41</text>
<text x="181.6" y="73.4">18</text>
<text x="181.6" y="75.9">19</text>
<text x="214.6" y="73.4">42</text>
<text x="214.6" y="75.9">43</text>
<text x="181.6" y="78.5">20</text>
<text x="181.6" y="81">21</text>
<text x="181.6" y="83.6">22</text>
<text x="214.6" y="78.5">44</text>
<text x="214.6" y="81">45</text>
<text x="214.6" y="83.6">46</text>
<text x="181.6" y="86.1">23</text>
<text x="181.6" y="88.6">24</text>
<text x="214.6" y="86.1">47</text>
<text x="88.2" y="149.6">2</text>
<text x="88.2" y="152.1">1</text>
<text x="88.2" y="177.5">1</text>
<text x="88.2" y="175">2</text>
</g>
<g font-size="1.8" fill="#725600">
<text x="250.4" y="59.3">CS</text>
<text x="250.4" y="61.8">MOSI</text>
<text x="250.4" y="64.4">MISO</text>
<text x="250.4" y="66.9">SCK</text>
<text x="250.4" y="69.4">INT</text>
<text x="250.4" y="72">RST</text>
<text x="250.4" y="74.5">CS2</text>
<text x="250.4" y="77.1">CS3</text>
<text x="250.4" y="82.1">SCL</text>
<text x="250.4" y="84.7">SDA</text>
<text x="250.4" y="89.8">RC1</text>
<text x="250.4" y="92.3">RC2</text>
<text x="250.4" y="94.8">RC3</text>
<text x="250.4" y="99.9">RC5</text>
<text x="250.4" y="97.4">RC4</text>
<text x="250.4" y="105">RC7</text>
<text x="250.4" y="102.5">RC6</text>
<text x="250.4" y="107.5">RC8</text>
<text x="250.4" y="112.6">IR_IN</text>
<text x="250.4" y="115.2">IR_OUT</text>
<text x="250.4" y="120.2">VSNS1</text>
<text x="250.4" y="125.3">VSNS3</text>
<text x="250.4" y="122.8">VSNS2</text>
</g>
<g font-size="1.4" fill="#a90000">
<text x="45.1" y="32.8">9</text>
<text x="85.3" y="35.3">11</text>
<text x="85.7" y="30.2">6</text>
<text x="45.1" y="37.8">7</text>
<text x="85.3" y="37.8">12</text>
<text x="45.1" y="42.9">1</text>
<text x="45.1" y="45.5">2</text>
<text x="85.3" y="42.9">13</text>
<text x="85.3" y="45.5">15</text>
<text x="45.1" y="50.5">4</text>
<text x="45.1" y="53.1">5</text>
<text x="85.3" y="48">14</text>
<text x="85.3" y="53.1">26</text>
<text x="45.1" y="55.6">8</text>
<text x="85.3" y="58.2">24</text>
<text x="85.3" y="55.6">25</text>
<text x="44.6" y="65.8">17</text>
<text x="44.6" y="63.2">18</text>
<text x="44.6" y="60.7">19</text>
<text x="85.3" y="60.7">23</text>
<text x="85.3" y="63.2">27</text>
<text x="85.3" y="65.8">28</text>
<text x="44.6" y="68.3">16</text>
<text x="44.6" y="70.9">22</text>
<text x="44.6" y="75.9">20</text>
<text x="44.6" y="73.4">21</text>
<text x="44.6" y="81">10</text>
<text x="85.7" y="83.6">3</text>
<text x="85.3" y="86.1">29</text>
<text x="44.7" y="103.9">A4</text>
<text x="44.7" y="106.4">A9</text>
<text x="70" y="103.9">B4</text>
<text x="70" y="106.4">B9</text>
<text x="130.2" y="106.4">A</text>
<text x="137.8" y="106.4">C</text>
<text x="44.7" y="111.5">A5</text>
<text x="70" y="111.5">B8</text>
<text x="44.7" y="114">A6</text>
<text x="44.7" y="116.6">A7</text>
<text x="44.7" y="119.1">A8</text>
<text x="70" y="119.1">B5</text>
<text x="70" y="116.6">B6</text>
<text x="70" y="114">B7</text>
<text x="111.5" y="116.2" transform="rotate(-90 111.5 116.2)">1</text>
<text x="119.1" y="116.2" transform="rotate(-90 119.1 116.2)">1</text>
<text x="126.7" y="116.2" transform="rotate(-90 126.7 116.2)">1</text>
<text x="44.7" y="124.2">A1</text>
<text x="70" y="124.2">B1</text>
<text x="111.5" y="123.8" transform="rotate(-90 111.5 123.8)">2</text>
<text x="119.1" y="123.8" transform="rotate(-90 119.1 123.8)">2</text>
<text x="126.7" y="123.8" transform="rotate(-90 126.7 123.8)">2</text>
<text x="44.1" y="131.8">SH1</text>
<text x="44.2" y="126.7">A12</text>
<text x="69.5" y="131.8">SH3</text>
<text x="69.5" y="126.7">B12</text>
<text x="44.1" y="134.4">SH2</text>
<text x="69.5" y="134.4">SH4</text>
<text x="48" y="154.3" transform="rotate(-90 48 154.3)">3</text>
<text x="43.8" y="157.2">1</text>
<text x="48" y="161.9" transform="rotate(-90 48 161.9)">2</text>
<text x="48" y="172.1" transform="rotate(-90 48 172.1)">2</text>
<text x="43.8" y="175">1</text>
<text x="48" y="179.7" transform="rotate(-90 48 179.7)">3</text>
</g>
<g font-size="1.4" fill="#006464">
<text x="49.3" y="33.8">~{RST}</text>
<text x="79.6" y="31.2">VDD</text>
<text x="49.3" y="38.8">VREGIN</text>
<text x="75.5" y="36.3">~{SUSPEND}</text>
<text x="75.5" y="38.8">SUSPEND</text>
<text x="49.3" y="43.9">DCD</text>
<text x="49.3" y="46.5">RI/CLK</text>
<text x="77.5" y="43.9">CHREN</text>
<text x="78.5" y="46.5">CHR0</text>
<text x="49.3" y="51.5">D+</text>
<text x="78.5" y="49">CHR1</text>
<text x="49.3" y="54.1">D-</text>
<text x="49.3" y="56.6">VBUS</text>
<text x="79.6" y="56.6">RXD</text>
<text x="79.8" y="59.2">RTS</text>
<text x="79.8" y="54.1">TXD</text>
<text x="49.3" y="64.2">GPIO.1/RXT</text>
<text x="49.3" y="61.7">GPIO.0/TXT</text>
<text x="79.6" y="64.2">DSR</text>
<text x="79.8" y="61.7">CTS</text>
<text x="49.3" y="69.3">GPIO.3/WAKEUP</text>
<text x="49.3" y="66.8">GPIO.2/RS485</text>
<text x="49.3" y="71.9">GPIO.4</text>
<text x="79.7" y="66.8">DTR</text>
<text x="49.3" y="76.9">GPIO.6</text>
<text x="49.3" y="74.4">GPIO.5</text>
<text x="49.3" y="82">NC</text>
<text x="76.9" y="87.1">GND__1</text>
<text x="79.5" y="84.6">GND</text>
<text x="49.3" y="104.9">VBUS_A</text>
<text x="49.3" y="107.4">VBUS_A_1</text>
<text x="59.9" y="107.4">VBUS_B_1</text>
<text x="61.6" y="104.9">VBUS_B</text>
<text x="49.3" y="112.5">CC1</text>
<text x="63.3" y="112.5">SBU2</text>
<text x="49.3" y="115">DP1</text>
<text x="49.3" y="117.6">DN1</text>
<text x="64.3" y="115">DN2</text>
<text x="64.3" y="117.6">DP2</text>
<text x="49.3" y="125.2">GND_A</text>
<text x="49.3" y="120.1">SBU1</text>
<text x="62.4" y="125.2">GND_B</text>
<text x="64.3" y="120.1">CC2</text>
<text x="49.3" y="127.7">GND_A_1</text>
<text x="60.7" y="127.7">GND_B_1</text>
<text x="49.3" y="132.8">SHIELD</text>
<text x="49.3" y="135.4">SHIELD_1</text>
<text x="60.3" y="132.8">SHIELD_2</text>
<text x="60.3" y="135.4">SHIELD_3</text>
</g>
</svg>
